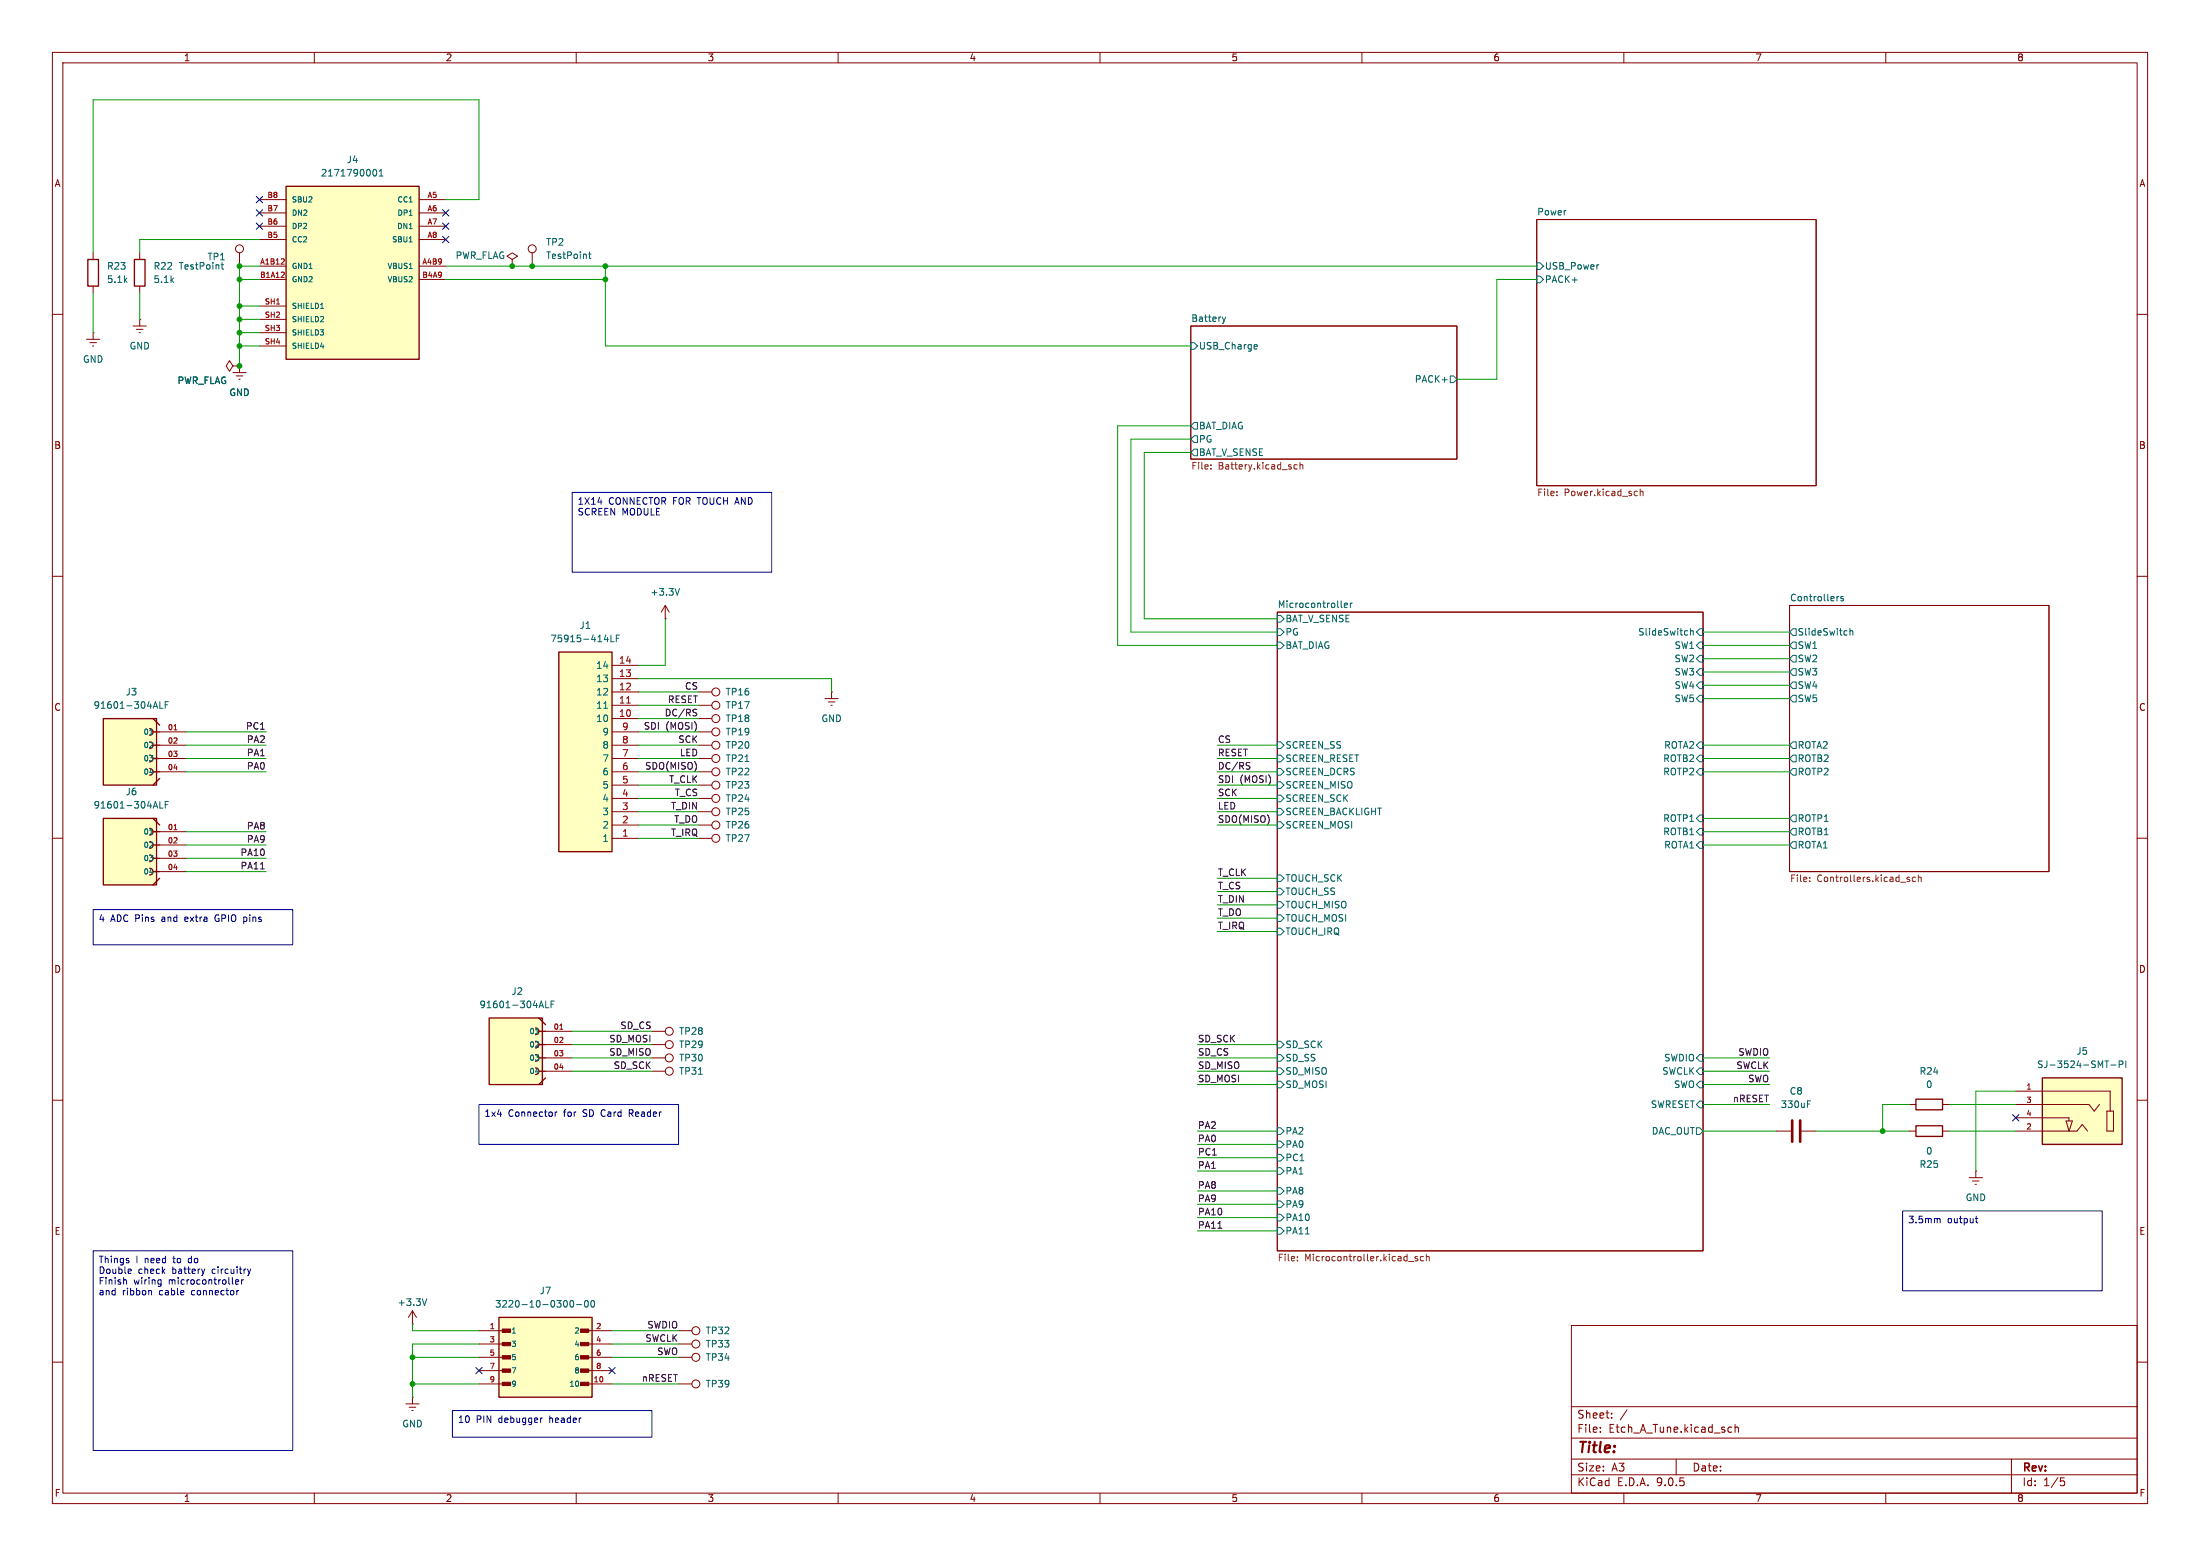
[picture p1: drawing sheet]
<svg xmlns="http://www.w3.org/2000/svg" width="420mm" height="297mm" viewBox="0 0 420 297" stroke-linecap="round" stroke-linejoin="round" font-family="sans-serif">
<g fill="none" stroke="#840000" stroke-width=".19">
<path d="M10 10h400v277h-400zM12 12h396v273h-396zM60 10v2M110 10v2M160 10v2M210 10v2M260 10v2M310 10v2M360 10v2M26.7 48.3v1.2M26.7 54.6v1.3M293.4 41.9h53.3v50.8h-53.3z"/>
<path d="M10 60h2M16.5 64.8h2.5M17.1 65.4h1.3M17.7 66h.2M17.8 63.5h.1M17.8 63.5v1.3M25.4 62.2h2.5M26 62.9h1.3M26.5 63.5h.3M26.7 61h.1M26.7 61v1.2M227.3 62.2h50.8v25.4h-50.8z"/>
<path d="M408 60h2M10 110h2M243.8 116.8h81.3v122h-81.3zM341.6 115.6h49.6v50.8h-49.6zM408 110h2M10 160h2M133.3 152.4h2.6M408 160h2M124.5 196.9h2.5M10 210h2M124.5 201.9h2.5M124.5 204.5h2.5"/>
<path d="M364.5 210.8h1.3M364.5 215.9h1.3M370.8 210.8h1.3M370.8 215.9h1.3M408 210h2M375.9 224.8h2.6M376.6 225.4h1.2M377.1 226.1h.2M377.2 223.5h.1M377.2 223.5v1.3M78.7 252.7h.1M78.7 250.2v2.5"/>
<path d="M78.7 250.2l.8 1.3M78.7 250.2l-.7 1.3M300 253h108v32h-108zM10 260h2M77.5 268h2.5M78.1 268.6h1.3M78.6 269.2h.3M78.7 266.7h.1M78.7 266.7v1.3M300 278.5h108M300 274.5h108M300 268.5h108"/>
<path d="M305.5 273.2v.2M305.5 272.5v.1M307.7 270.5v.2M307.7 269.8v.1M310.6 269.1l-1.3 1.9M320 278.5v3M330.2 272.4l.4 .1M330.6 273.3l-.4 .1M331.2 272.5l.2-.1 .4 .1 .1 .9M331.2 271.9v1.5M384 278.5v6.5M408 260h2"/>
<path d="M60 285v2M110 285v2M160 285v2M210 285v2M260 285v2M300 281.5h108M310 285v2M360 285v2M393.4 282.1h.7M393.5 282.7h.4l.3 .2-.2 .6-.5 .1"/>
<circle cx="136.7" cy="152.4" r=".76"/>
<circle cx="127.8" cy="196.8" r=".76"/>
<circle cx="127.8" cy="204.5" r=".76"/>
<circle cx="127.8" cy="201.9" r=".76"/>
</g>
<g fill="none" stroke="#006464" stroke-width=".19">
<path d="M293.4 52.7h.6l.6 .6-.6 .7h-.6zM293.4 50.2h.6l.6 .6-.6 .6h-.6zM305.2 50.5l-.2 .1M227.3 65.4h.7l.6 .6-.6 .7h-.7zM233.4 60.5l.3 .9M233.7 61.4l-.2 .3M234 60.5l-.3 .9M239.6 65.8h.4v.3l-.6 .1M240 66.6h-.4M276.9 71.8h.6l.6 .6-.6 .6h-.6zM227.3 86.4l.7-.7h.6v1.3h-.6zM228 80.6h.6v1.3h-.6l-.7-.6z"/>
<path d="M228 83.2h.6v1.3h-.6l-.7-.7zM243.8 117.5h.7l.6 .6-.6 .6h-.7zM256 115.8l.2 .2M256.6 115.5l.6-.1v-.2l-.4-.1-.2 .2 .1 .6h.5M257.8 115.1v.9M258.2 115.1l-.4 .3M322.7 120v1.2M351 113.8l-.3 .3M351.9 113.9l-.3-.1-.2 .2 .1 .2 .4 .1v.3h-.5M353.2 120v1.2M243.8 122.6h.7l.6 .6-.6 .6h-.7zM243.8 120h.7l.6 .7-.6 .6h-.7z"/>
<path d="M322.7 120.5l.2-.1h.3l.1 .8M324.5 120h.6v1.3h-.6l-.7-.6zM324.5 132.7h.6v1.3h-.6l-.7-.6zM324.5 125.1h.6v1.3h-.6l-.7-.7zM324.5 127.6h.6v1.3h-.6l-.7-.6zM324.5 130.2h.6v1.2h-.6l-.7-.6zM324.5 122.6h.6v1.2h-.6l-.7-.6zM342.3 120h.6v1.3h-.6l-.7-.6zM342.3 132.7h.6v1.3h-.6l-.7-.6zM342.3 127.6h.6v1.3h-.6l-.7-.6zM342.3 130.2h.6v1.2h-.6l-.7-.6zM342.3 125.1h.6v1.3h-.6l-.7-.7z"/>
<path d="M342.3 122.6h.6v1.2h-.6l-.7-.6zM353.2 120.5l.2-.1h.3v.8M243.8 144.1h.7l.6 .7-.6 .6h-.7zM243.8 154.3h.7l.6 .6-.6 .7h-.7zM243.8 141.6h.7l.6 .6-.6 .7h-.7zM243.8 151.8h.7l.6 .6-.6 .6h-.7zM243.8 156.8h.7l.6 .7-.6 .6h-.7zM243.8 149.2h.7l.6 .7-.6 .6h-.7zM243.8 146.7h.7l.6 .6-.6 .7h-.7zM324.5 158.1h.6v1.3h-.6l-.7-.6zM324.5 155.6h.6v1.2h-.6l-.7-.6zM324.5 146.7h.6v1.3h-.6l-.7-.7z"/>
<path d="M324.5 141.6h.6v1.3h-.6l-.7-.7zM324.5 144.1h.6v1.3h-.6l-.7-.6zM342.3 144.1h.6v1.3h-.6l-.7-.6zM342.3 155.6h.6v1.2h-.6l-.7-.6zM342.3 141.6h.6v1.3h-.6l-.7-.7zM342.3 146.7h.6v1.3h-.6l-.7-.7zM342.3 158.1h.6v1.3h-.6l-.7-.6zM243.8 177.2h.7l.6 .6-.6 .6h-.7zM243.8 172.1h.7l.6 .6-.6 .7h-.7zM243.8 174.6h.7l.6 .7-.6 .6h-.7zM243.8 169.5h.7l.6 .7-.6 .6h-.7zM243.8 167h.7l.6 .6-.6 .7h-.7z"/>
<path d="M324.5 160.7h.6v1.2h-.6l-.7-.6zM342.3 160.7h.6v1.2h-.6l-.7-.6zM243.8 198.8h.7l.6 .6-.6 .6h-.7zM133.3 205h.8M243.8 203.8h.7l.6 .7-.6 .6h-.7zM243.8 206.4h.7l.6 .6-.6 .6h-.7zM243.8 201.3h.7l.6 .6-.6 .7h-.7zM243.8 217.8h.7l.6 .6-.6 .7h-.7zM243.8 215.3h.7l.6 .6-.6 .6h-.7zM323.8 215.3h.7l.6 .6-.6 .6h-.7zM324.5 210.2h.6v1.3h-.6l-.7-.7zM324.5 203.8h.6v1.3h-.6l-.7-.6z"/>
<path d="M324.5 206.4h.6v1.2h-.6l-.7-.6zM324.5 201.3h.6v1.3h-.6l-.7-.7zM243.8 220.3h.7l.6 .7-.6 .6h-.7zM243.8 222.9h.7l.6 .6-.6 .7h-.7zM243.8 226.7h.7l.6 .6-.6 .7h-.7zM243.8 234.3h.7l.6 .6-.6 .7h-.7zM243.8 231.8h.7l.6 .6-.6 .6h-.7zM243.8 229.2h.7l.6 .7-.6 .6h-.7zM249.2 235.5h.7M81.5 247.9l-.5 1.3"/>
</g>
<g fill="none" stroke="#725600" stroke-width=".19">
<path d="M231.2 89.4v.1M231.2 88.8v.1M247.6 88.8l-.3-.1-.3 .2 .1 .6h.5M248.2 88.8l.2-.1 .3 .1v.7M248.2 88.3v1.2M297.2 94.5v.1M297.2 93.8v.2M312.5 93.8h.1M312.6 94.6h-.1M313.1 93.3v1.3M313.1 93.9l.2-.1h.3l.1 .8M345.5 168.2v.1"/>
<path d="M345.5 167.5v.1M364.2 167.9h.3l.1 .2-.4 .2M364.2 167.4l.3 .1M365.7 167.5l-.4-.1-.2 .3 .1 .5h.5M366.2 167.6l.2-.2 .3 .1 .1 .8M366.2 167v1.3M247.7 239.9v.1M270.6 239.9l-.3-.1-.2 .2 .1 .2 .4 .1v.3h-.5M271.8 239.9l-.4-.1-.2 .3 .1 .5h.5M272.3 239.9l.2-.1 .3 .1v.8M272.3 239.4v1.3M247.7 240.5v.2"/>
<path d="M268.9 240.8h1"/>
</g>
<path d="M25.7 49.5h2v5.1h-2zM365.8 209.8h5v2h-5zM365.8 214.9h5v2h-5z" fill="none" stroke="#840000" stroke-width=".25"/>
<path d="M389.9 205.7h15.2v12.7h-15.2z" fill="#ffffc2"/>
<path d="M389.9 205.7h15.2v12.7h-15.2z" fill="none" stroke="#840000" stroke-width=".25"/>
<path d="M384.8 215.9h11.7l1-1.3 1 1.3M384.8 208.3h18v3.8M384.8 210.8h14l1 1.3 1-1.3M384.8 213.4h10.2v.6M395 215.9l-.6-1.9h1.2l-.6 1.9M402.2 212.1h1.3v3.8h-1.3z" fill="none" stroke="#840000" stroke-width=".19"/>
<path d="M401.8 202.5h.8M403 203.3h1M404.6 203.2l.6-.1 .1-.2-.1-.3-.6-.1v1.3M405.8 202.5v1.3" fill="none" stroke="#006464" stroke-width=".19"/>
<path d="M93.4 194.3h10.1v12.7h-10.1z" fill="#ffffc2"/>
<path d="M93.4 194.3h10.1v12.7h-10.1zM102.2 196.2a.64 .64 0 0 1 .7 .7 .64 .64 0 0 1-.7 .6M102.9 194.3l1.2 1.3M102.9 196.9h1.2M102.9 199.4h1.2M102.9 201.9h1.2M102.9 204.5h1.2M104.1 205.7l-1.2 1.3" fill="none" stroke="#840000" stroke-width=".25"/>
<g fill="none" stroke="#840000" stroke-width=".19">
<path d="M44.4 69.9l-.6 1-.6-1 .6-1.1 .6 1.1h1.3M44.4 71.1h2.6M45.1 71.8h1.3M45.6 72.4h.2M45.7 69.9h.1M45.7 69.9v1.2M133.3 134.6h2.6M133.3 160h2.6M104.1 196.9h5.1M104.1 199.4h5.1M104.1 201.9h5.1M104.1 204.5h5.1"/>
<circle cx="136.7" cy="134.6" r=".76"/>
<circle cx="136.7" cy="160" r=".76"/>
</g>
<path d="M102.2 197.3h.6M103.3 191.1l.5 1.2M104.2 191.1v1.2h.6M105.2 191.7h.4M105.8 191.1h-.6v1.2" fill="none" stroke="#006464" stroke-width=".19"/>
<path d="M106.9 196.5h.6" fill="none" stroke="#a90000" stroke-width=".19"/>
<path d="M54.6 35.6h25.4v33h-25.4z" fill="#ffffc2"/>
<path d="M54.6 35.6h25.4v33h-25.4z" fill="none" stroke="#840000" stroke-width=".25"/>
<g fill="none" stroke="#840000" stroke-width=".19">
<path d="M49.5 38.1h5.1M80 38.1h5.1M45.7 48.3v2.5M49.5 40.6h5.1M49.5 43.2h5.1M49.5 45.7h5.1M49.5 50.8h5.1M49.5 53.3h5.1M49.5 58.4h5.1M80 40.6h5.1M80 43.2h5.1M80 45.7h5.1"/>
<path d="M80 50.8h5.1M80 53.3h5.1M49.5 61h5.1M49.5 63.5h5.1M49.5 66h5.1M133.3 149.9h2.6M133.3 157.5h2.6M124.5 199.4h2.5M129.5 259.1h2.6M129.5 254h2.6M129.5 264.2h2.6"/>
<circle cx="45.7" cy="47.5" r=".76"/>
<circle cx="136.7" cy="149.9" r=".76"/>
<circle cx="136.7" cy="157.5" r=".76"/>
<circle cx="127.8" cy="199.4" r=".76"/>
<circle cx="132.8" cy="254" r=".76"/>
<circle cx="132.8" cy="259.1" r=".76"/>
<circle cx="132.8" cy="264.2" r=".76"/>
</g>
<path d="M71.2 32.6l.3-.3a.68 .68 0 0 1 .4 .7 .68 .68 0 0 1-.4 .6l-.3-.2M72.4 33.6h.7M72.4 32.7l.4-.4v1.3M42.2 50.5h.5M42.4 50.1v1.1l.3 .2M61.2 58.9h.6M78.1 46.2h.6" fill="none" stroke="#006464" stroke-width=".19"/>
<path d="M54.2 49.4v.4l-.6 .6h.7M54.2 52v.4l-.6 .6h.7" fill="none" stroke="#a90000" stroke-width=".19"/>
<path d="M95.2 251.5h17.8v15.2h-17.8z" fill="#ffffc2"/>
<path d="M16.8 49.5h2v5.1h-2zM95.2 251.5h17.8v15.2h-17.8z" fill="none" stroke="#840000" stroke-width=".25"/>
<g fill="#840000" stroke="#840000" stroke-width=".19">
<path d="M95.9 253.7h1.6v.6h-1.6z"/>
<path d="M95.9 256.2h1.6v.7h-1.6z"/>
<path d="M95.9 258.8h1.6v.6h-1.6z"/>
<path d="M95.9 261.3h1.6v.6h-1.6z"/>
<path d="M95.9 263.8h1.6v.7h-1.6z"/>
<path d="M110.8 253.7h1.6v.6h-1.6z"/>
<path d="M110.8 256.2h1.6v.7h-1.6z"/>
<path d="M110.8 258.8h1.6v.6h-1.6z"/>
<path d="M110.8 261.3h1.6v.6h-1.6z"/>
<path d="M110.8 263.8h1.6v.7h-1.6z"/>
</g>
<g fill="none" stroke="#840000" stroke-width=".19">
<path d="M17.8 48.3v1.2M17.8 54.6v1.3M97.8 49.5l1-.6-1-.6-1 .6 1 .6v1.3M97.8 50.8h.1M101.6 48.3v2.5M133.3 139.7h2.6M157.5 133.4h2.5M158.1 134h1.3M158.6 134.6h.3M158.7 132.1h.1M158.7 132.1v1.3M133.3 154.9h2.6"/>
<path d="M133.3 147.3h2.6M133.3 142.2h2.6M91.4 254h5.1M91.4 256.5h5.1M91.4 259.1h5.1M111.8 254h5M111.8 256.5h5M111.8 259.1h5M91.4 261.6h5.1M91.4 264.2h5.1M111.8 261.6h5M111.8 264.2h5"/>
<circle cx="101.6" cy="47.5" r=".76"/>
<circle cx="136.7" cy="139.7" r=".76"/>
<circle cx="136.7" cy="142.2" r=".76"/>
<circle cx="136.7" cy="154.9" r=".76"/>
<circle cx="136.7" cy="147.3" r=".76"/>
</g>
<path d="M112.4 48.5h.4M112.5 48.1v1.1l.3 .1M109 248.3l.1-.1a.68 .68 0 0 1 .4 .7 .68 .68 0 0 1-.4 .6 .84 .84 0 0 1-.1-1.2zM110.1 249h.9M111.7 248.4l.2-.2a.68 .68 0 0 1 .4 .7 .68 .68 0 0 1-.4 .6l-.3-.5zM113 248.3l.1-.1a.68 .68 0 0 1 .4 .7 .68 .68 0 0 1-.4 .6 .84 .84 0 0 1-.1-1.2z" fill="none" stroke="#006464" stroke-width=".19"/>
<path d="M106.7 124.5h10.1v38.1h-10.1z" fill="#ffffc2"/>
<path d="M106.7 124.5h10.1v38.1h-10.1z" fill="none" stroke="#840000" stroke-width=".25"/>
<g fill="none" stroke="#840000" stroke-width=".19">
<path d="M116.8 127h5.1M116.8 129.5h5.1M116.8 132.1h5.1M116.8 134.6h5.1M116.8 137.2h5.1M116.8 139.7h5.1M116.8 142.2h5.1M116.8 144.8h5.1M116.8 147.3h5.1M116.8 149.9h5.1M116.8 152.4h5.1M116.8 154.9h5.1"/>
<path d="M116.8 157.5h5.1M116.8 160h5.1"/>
</g>
<path d="M115.3 135.2h.7M115.4 122.1h.7M116.6 121.2v1.3h.6M117.7 121.8h.4M118.3 121.2h-.6v1.3" fill="none" stroke="#006464" stroke-width=".19"/>
<path d="M119.6 134.2h.7" fill="none" stroke="#a90000" stroke-width=".19"/>
<path d="M19.7 156.2h10.2v12.7h-10.2z" fill="#ffffc2"/>
<path d="M19.7 156.2h10.2v12.7h-10.2zM28.6 158.1a.64 .64 0 0 1 .6 .7 .64 .64 0 0 1-.6 .6M29.2 156.2l1.3 1.3M29.2 158.8h1.3M29.2 161.3h1.3M29.2 163.8h1.3M29.2 166.4h1.3M30.5 167.6l-1.3 1.3" fill="none" stroke="#840000" stroke-width=".25"/>
<path d="M30.5 158.8h5.1M30.5 161.3h5.1M30.5 163.8h5.1M30.5 166.4h5.1" fill="none" stroke="#840000" stroke-width=".19"/>
<path d="M28.6 159.2h.6M29.7 153l.4 1.2M30.5 153v1.2h.6M31.5 153.6h.5M32.1 153h-.6v1.2" fill="none" stroke="#006464" stroke-width=".19"/>
<path d="M33.2 158.4h.6" fill="none" stroke="#a90000" stroke-width=".19"/>
<path d="M19.7 137.2h10.2v12.7h-10.2z" fill="#ffffc2"/>
<path d="M19.7 137.2h10.2v12.7h-10.2zM28.6 139.1a.64 .64 0 0 1 .6 .6 .64 .64 0 0 1-.6 .6M29.2 137.2l1.3 1.2M29.2 139.7h1.3M29.2 142.2h1.3M29.2 144.8h1.3M29.2 147.3h1.3M30.5 148.6l-1.3 1.3" fill="none" stroke="#840000" stroke-width=".25"/>
<g fill="none" stroke="#840000" stroke-width=".19">
<path d="M45.7 69.9h.1M127 118.1h.1M127 115.6l-.8 1.2M127 115.6l.8 1.2M127 115.6v2.5M30.5 139.7h5.1M133.3 137.2h2.6M133.3 132.1h2.6M30.5 142.2h5.1M30.5 144.8h5.1M30.5 147.3h5.1M133.3 144.8h2.6"/>
<path d="M339.1 215.9h2.8M343.9 215.9h2.8M129.5 256.5h2.6"/>
<circle cx="136.7" cy="137.2" r=".76"/>
<circle cx="136.7" cy="132.1" r=".76"/>
<circle cx="136.7" cy="144.8" r=".76"/>
<circle cx="132.8" cy="256.5" r=".76"/>
</g>
<path d="M129.7 112.3l-.4 1.3M29.7 133.9l.4 1.3M30.5 133.9v1.3h.6M31.5 134.5h.5M32.1 133.9h-.6v1.3M28.6 140.2h.6M142.2 145.4h.8M345 210.7h.5M345 210.1h.7" fill="none" stroke="#006464" stroke-width=".19"/>
<path d="M33.2 139.3h.6" fill="none" stroke="#a90000" stroke-width=".19"/>
<path d="M342.1 213.9v4M343.7 213.9v4" fill="none" stroke="#840000" stroke-width=".51"/>
<path d="M132.8 136l.2 .3-.2 .3M132.8 135.4h.2M238.4 146.2l.2 .2-.2 .4M238.4 145.5l.2 .1M49.7 165.9h.8M232.5 234.4h.7" fill="none" stroke="#0f0f0f" stroke-width=".19"/>
<g fill="none" stroke="#009600" stroke-width=".19">
<path d="M85.1 38.1h6.3v-19h-73.6v29.2M17.8 55.9v7.6M26.7 55.9v5.1M45.7 53.3h3.8M45.7 58.4h3.8M49.5 50.8h-3.8v19.1M49.5 45.7h-22.8v2.6M85.1 50.8h208.3M85.1 53.3h30.5M115.6 50.8v15.2h111.7M293.4 53.3h-7.7v19.1h-7.6M45.7 61h3.8"/>
<path d="M45.7 63.5h3.8M45.7 66h3.8M227.3 81.3h-13.9v41.9h30.4M227.3 83.8h-11.4v36.9h27.9M227.3 86.4h-8.9v31.7h25.4M127 118.1v8.9h-5.1M35.6 139.7h15.2M121.9 139.7h11.4M121.9 137.2h11.4M121.9 134.6h11.4M121.9 132.1h11.4M121.9 129.5h36.8v2.6"/>
<path d="M325.1 123.2h16.5M325.1 133.4h16.5M325.1 125.7h16.5M325.1 130.8h16.5M325.1 128.3h16.5M325.1 120.7h16.5M35.6 142.2h15.2M35.6 144.8h15.2M35.6 147.3h15.2M35.6 158.8h15.2M121.9 142.2h11.4M121.9 144.8h11.4"/>
<path d="M121.9 147.3h11.4M121.9 157.5h11.4M121.9 149.9h11.4M121.9 154.9h11.4M121.9 152.4h11.4M232.4 142.2h11.4M232.4 144.8h11.4M232.4 147.3h11.4M232.4 157.5h11.4M232.4 149.9h11.4M232.4 154.9h11.4M232.4 152.4h11.4"/>
<path d="M325.1 142.2h16.5M325.1 144.8h16.5M325.1 147.3h16.5M325.1 158.8h16.5M325.1 156.2h16.5M35.6 166.4h15.2M35.6 163.8h15.2M35.6 161.3h15.2M121.9 160h11.4M232.4 172.7h11.4M232.4 177.8h11.4M232.4 167.6h11.4"/>
<path d="M232.4 170.2h11.4M232.4 175.3h11.4M325.1 161.3h16.5M109.2 199.4h15.3M109.2 196.9h15.3M228.6 199.4h15.2M109.2 201.9h15.3M109.2 204.5h15.3M228.6 201.9h15.2M228.6 204.5h15.2M228.6 215.9h15.2M228.6 218.4h15.2"/>
<path d="M228.6 207h15.2M325.1 201.9h12.7M325.1 210.8h12.7M325.1 204.5h12.7M325.1 215.9h14M325.1 207h12.7M346.7 215.9h17.8M364.5 210.8h-5.1v5.1M372.1 210.8h12.7M372.1 215.9h12.7M384.8 208.3h-7.6v15.2M228.6 227.3h15.2"/>
<path d="M228.6 232.4h15.2M228.6 229.9h15.2M228.6 234.9h15.2M228.6 223.5h15.2M228.6 221h15.2M78.7 252.7v1.3h12.7M78.7 259.1h12.7M91.4 256.5h-12.7v10.2M116.8 256.5h12.7M116.8 259.1h12.7M116.8 254h12.7M78.7 264.2h12.7"/>
<path d="M116.8 264.2h12.7"/>
</g>
<g fill="none" stroke="#000084" stroke-width=".19">
<path d="M48.9 37.5l1.2 1.2M50.1 37.5l-1.2 1.2M48.9 42.6l1.2 1.2M48.9 40l1.2 1.2M50.1 42.6l-1.2 1.2M50.1 40l-1.2 1.2M84.5 40l1.2 1.2M84.5 42.6l1.2 1.2M84.5 45.1l1.2 1.2M85.7 40l-1.2 1.2M85.7 42.6l-1.2 1.2M85.7 45.1l-1.2 1.2"/>
<path d="M384.2 212.8l1.2 1.2M385.4 212.8l-1.2 1.2M90.8 261l1.2 1.2M92 261l-1.2 1.2M116.2 261l1.2 1.2M117.4 261l-1.2 1.2"/>
</g>
<g fill="none" stroke="#0000c2" stroke-width=".19">
<path d="M109.2 94h38.1v15.2h-38.1zM114.1 95.8h.8M17.8 173.6h38.1v6.7h-38.1zM41.3 174.7l-.3 .5 .3 .6M91.4 210.8h38.1v7.6h-38.1zM106 212.2v.9M106.3 212.2l-.3 .3M120.1 212.5h.5M120.6 211.8h-.5v1.3M17.8 238.8h38.1v38.1h-38.1zM363.2 231.1h38.1v15.3h-38.1zM370 232.6l.4 .1v.7"/>
<path d="M377.1 232.6h.5M377.3 232.1v1.1l.3 .2M23.8 244.3l.4 .2v.6M24.6 240.7v.3M24.9 242.2l.2 .3-.6 .2M25 243l-.1 .1M28.9 246.5v.7M30.6 244.3h.1M30.7 244.3v1l-.1 .2M30.7 245.1h-.1M39.1 242.2l-.3 .9M45 244.5v.6h.5"/>
<path d="M45.6 246.3l-.4 .3M45.6 244.5v.1l-.6 .1M46.1 244.3v.8M46.2 244.4l-.1 .1M47.3 242.2l.3 .9M47.6 243.1l-.2 .3M47.9 242.2l-.3 .9M86.4 269.2h38.1v5.1h-38.1zM103.6 270.7h-.3"/>
</g>
<g fill="#009600" stroke="#009600" stroke-width=".19">
<circle cx="78.7" cy="264.2" r=".46"/>
<circle cx="78.7" cy="259.1" r=".46"/>
<circle cx="359.4" cy="215.9" r=".46"/>
<circle cx="101.6" cy="50.8" r=".46"/>
<circle cx="115.6" cy="50.8" r=".46"/>
<circle cx="45.7" cy="69.9" r=".46"/>
<circle cx="45.7" cy="66" r=".46"/>
<circle cx="97.8" cy="50.8" r=".46"/>
<circle cx="45.7" cy="63.5" r=".46"/>
<circle cx="45.7" cy="50.8" r=".46"/>
<circle cx="45.7" cy="58.4" r=".46"/>
<circle cx="45.7" cy="61" r=".46"/>
<circle cx="45.7" cy="53.3" r=".46"/>
<circle cx="115.6" cy="53.3" r=".46"/>
</g>
<text font-size="2.8" fill="#840000" x="301" y="277.9">Title:</text>
<g font-size="2.1" fill="#840000">
<text x="301" y="273.7">File:</text>
<text x="301" y="271">Sheet:</text>
<text x="307.1" y="273.7">Etch_A_Tune.kicad_sch</text>
<text x="301" y="281.1">Size:</text>
<text x="307.6" y="281.1">A3</text>
<text x="323" y="281.1">Date:</text>
<text x="386" y="281.3">Rev:</text>
<text x="301" y="283.9">KiCad</text>
<text x="308.7" y="283.9">E.D.A.</text>
<text x="316.3" y="283.9">9.0.5</text>
<text x="386" y="283.9">Id:</text>
<text x="390.1" y="283.9">1/5</text>
</g>
<g font-size="1.8" fill="#840000">
<text x="35" y="11.9">1</text>
<text x="85" y="11.9">2</text>
<text x="135" y="11.9">3</text>
<text x="185" y="11.9">4</text>
<text x="235" y="11.9">5</text>
<text x="285" y="11.9">6</text>
<text x="335" y="11.9">7</text>
<text x="385" y="11.9">8</text>
<text x="10.3" y="35.9">A</text>
<text x="408.3" y="35.9">A</text>
<text x="10.3" y="85.9">B</text>
<text x="408.2" y="85.9">B</text>
<text x="10.3" y="135.9">C</text>
<text x="408.2" y="135.9">C</text>
<text x="10.3" y="185.9">D</text>
<text x="408.2" y="185.9">D</text>
<text x="10.3" y="235.9">E</text>
<text x="408.3" y="235.9">E</text>
<text x="10.3" y="285.9">F</text>
<text x="35" y="286.9">1</text>
<text x="85" y="286.9">2</text>
<text x="135" y="286.9">3</text>
<text x="185" y="286.9">4</text>
<text x="235" y="286.9">5</text>
<text x="285" y="286.9">6</text>
<text x="335" y="286.9">7</text>
<text x="385" y="286.9">8</text>
<text x="408.3" y="285.9">F</text>
</g>
<g font-size="1.8" fill="#006464">
<text x="61.2" y="33.9">2171790001</text>
<text x="66.1" y="31.3">J4</text>
<text x="293.4" y="41.2">Power</text>
<text x="104.1" y="47.1">TP2</text>
<text x="20.3" y="51.7">R23</text>
<text x="29.2" y="51.7">R22</text>
<text x="34" y="51.7">TestPoint</text>
<text x="39.5" y="49.9">TP1</text>
<text x="86.9" y="49.6">PWR_FLAG</text>
<text x="104.1" y="49.6">TestPoint</text>
<text x="294.8" y="51.7">USB_Power</text>
<text x="20.3" y="54.2">5.1k</text>
<text x="29.2" y="54.2">5.1k</text>
<text x="294.8" y="54.2">PACK+</text>
<text x="227.3" y="61.5">Battery</text>
<text x="15.7" y="69.4">GND</text>
<text x="24.6" y="66.9">GND</text>
<text x="228.8" y="66.9">USB_Charge</text>
<text x="33.8" y="73.5">PWR_FLAG</text>
<text x="43.7" y="75.8">GND</text>
<text x="270" y="73.3">PACK+</text>
<text x="228.8" y="82.1">BAT_DIAG</text>
<text x="228.8" y="84.7">PG</text>
<text x="228.8" y="87.2">BAT_V_SENSE</text>
<text x="124.1" y="113.9">+3.3V</text>
<text x="243.8" y="116.1">Microcontroller</text>
<text x="245.3" y="119">BAT_V_SENSE</text>
<text x="341.6" y="114.9">Controllers</text>
<text x="105" y="122.8">75915-414LF</text>
<text x="110.6" y="120.2">J1</text>
<text x="245.3" y="124.1">BAT_DIAG</text>
<text x="245.3" y="121.5">PG</text>
<text x="312.6" y="121.5">SlideSwitch</text>
<text x="319.6" y="124.1">SW1</text>
<text x="343.1" y="121.5">SlideSwitch</text>
<text x="343.1" y="124.1">SW1</text>
<text x="113.7" y="127.9">14</text>
<text x="113.7" y="130.4">13</text>
<text x="319.6" y="126.6">SW2</text>
<text x="319.6" y="129.1">SW3</text>
<text x="319.6" y="131.7">SW4</text>
<text x="343.1" y="129.1">SW3</text>
<text x="343.1" y="131.7">SW4</text>
<text x="343.1" y="126.6">SW2</text>
<text x="17.8" y="135.5">91601-304ALF</text>
<text x="23.9" y="132.9">J3</text>
<text x="113.7" y="132.9">12</text>
<text x="113.7" y="135.5">11</text>
<text x="138.4" y="135.5">TP17</text>
<text x="138.4" y="132.9">TP16</text>
<text x="319.6" y="134.2">SW5</text>
<text x="343.1" y="134.2">SW5</text>
<text x="113.7" y="138">10</text>
<text x="114.9" y="140.6">9</text>
<text x="114.9" y="143.1">8</text>
<text x="138.4" y="140.6">TP19</text>
<text x="138.4" y="143.1">TP20</text>
<text x="138.4" y="138">TP18</text>
<text x="156.7" y="138">GND</text>
<text x="245.3" y="143.1">SCREEN_SS</text>
<text x="317.6" y="143.1">ROTA2</text>
<text x="343.1" y="143.1">ROTA2</text>
<text x="114.9" y="145.6">7</text>
<text x="114.9" y="148.2">6</text>
<text x="138.4" y="148.2">TP22</text>
<text x="138.4" y="145.6">TP21</text>
<text x="245.3" y="145.6">SCREEN_RESET</text>
<text x="245.3" y="148.2">SCREEN_DCRS</text>
<text x="317.4" y="148.2">ROTP2</text>
<text x="317.4" y="145.6">ROTB2</text>
<text x="343.1" y="145.6">ROTB2</text>
<text x="343.1" y="148.2">ROTP2</text>
<text x="17.8" y="154.5">91601-304ALF</text>
<text x="23.9" y="152">J6</text>
<text x="114.9" y="150.7">5</text>
<text x="114.9" y="153.3">4</text>
<text x="114.9" y="155.8">3</text>
<text x="138.4" y="153.3">TP24</text>
<text x="138.4" y="150.7">TP23</text>
<text x="138.4" y="155.8">TP25</text>
<text x="245.3" y="155.8">SCREEN_BACKLIGHT</text>
<text x="245.3" y="153.3">SCREEN_SCK</text>
<text x="245.3" y="150.7">SCREEN_MISO</text>
<text x="114.9" y="158.3">2</text>
<text x="114.9" y="160.9">1</text>
<text x="138.4" y="160.9">TP27</text>
<text x="138.4" y="158.3">TP26</text>
<text x="245.3" y="158.3">SCREEN_MOSI</text>
<text x="317.4" y="159.6">ROTB1</text>
<text x="317.4" y="157.1">ROTP1</text>
<text x="343.1" y="157.1">ROTP1</text>
<text x="343.1" y="159.6">ROTB1</text>
<text x="317.6" y="162.2">ROTA1</text>
<text x="343.1" y="162.2">ROTA1</text>
<text x="245.3" y="173.6">TOUCH_MISO</text>
<text x="245.3" y="171">TOUCH_SS</text>
<text x="245.3" y="168.5">TOUCH_SCK</text>
<text x="245.3" y="178.7">TOUCH_IRQ</text>
<text x="245.3" y="176.1">TOUCH_MOSI</text>
<text x="97.6" y="190.1">J2</text>
<text x="91.4" y="192.6">91601-304ALF</text>
<text x="129.5" y="197.7">TP28</text>
<text x="129.5" y="202.8">TP30</text>
<text x="129.5" y="200.3">TP29</text>
<text x="245.3" y="202.8">SD_SS</text>
<text x="245.3" y="200.3">SD_SCK</text>
<text x="317.6" y="202.8">SWDIO</text>
<text x="396.3" y="201.5">J5</text>
<text x="129.5" y="205.3">TP31</text>
<text x="245.3" y="205.3">SD_MISO</text>
<text x="245.3" y="207.9">SD_MOSI</text>
<text x="317.2" y="205.3">SWCLK</text>
<text x="319.5" y="207.9">SWO</text>
<text x="341.6" y="209.1">C8</text>
<text x="366.4" y="205.3">R24</text>
<text x="367.6" y="207.9">0</text>
<text x="388.8" y="204.1">SJ-3524-SMT-PI</text>
<text x="315.1" y="211.7">SWRESET</text>
<text x="339.9" y="211.7">330uF</text>
<text x="245.3" y="219.3">PA0</text>
<text x="245.3" y="221.8">PC1</text>
<text x="245.3" y="216.8">PA2</text>
<text x="315.2" y="216.8">DAC_OUT</text>
<text x="367.6" y="220.6">0</text>
<text x="245.3" y="224.4">PA1</text>
<text x="366.4" y="223.1">R25</text>
<text x="245.3" y="228.2">PA8</text>
<text x="245.3" y="233.3">PA10</text>
<text x="245.3" y="230.7">PA9</text>
<text x="375.2" y="229.5">GND</text>
<text x="245.3" y="235.8">PA11</text>
<text x="75.8" y="249.5">+3.3V</text>
<text x="94.4" y="249.8">3220-10-0300-00</text>
<text x="102.9" y="247.2">J7</text>
<text x="134.6" y="254.9">TP32</text>
<text x="134.6" y="257.4">TP33</text>
<text x="134.6" y="259.9">TP34</text>
<text x="134.6" y="265">TP39</text>
<text x="76.7" y="272.6">GND</text>
</g>
<g font-size="1.8" fill="#725600">
<text x="227.3" y="89.9">File:</text>
<text x="232.6" y="89.9">Battery.kicad_sch</text>
<text x="293.4" y="95">File:</text>
<text x="298.6" y="95">Power.kicad_sch</text>
<text x="341.6" y="168.7">File:</text>
<text x="346.9" y="168.7">Controllers.kicad_sch</text>
<text x="243.8" y="241.1">File:</text>
<text x="249.1" y="241.1">Microcontroller.kicad_sch</text>
</g>
<g font-size="1.8" fill="#0000c2">
<text x="110.2" y="96.7">1X14</text>
<text x="110.2" y="98.7">SCREEN MODULE</text>
<text x="116.2" y="96.7">CONNECTOR FOR TOUCH AND</text>
<text x="18.7" y="176.3">4</text>
<text x="21.1" y="176.3">ADC Pins</text>
<text x="31.1" y="176.3">and</text>
<text x="35.8" y="176.3">extra</text>
<text x="41.7" y="176.3">GPIO pins</text>
<text x="92.4" y="213.5">1x4</text>
<text x="97" y="213.5">Connector</text>
<text x="107.7" y="213.5">for</text>
<text x="111.6" y="213.5">SD Card</text>
<text x="120.7" y="213.5">Reader</text>
<text x="364.2" y="233.8">3.5mm</text>
<text x="371.8" y="233.8">output</text>
<text x="18.7" y="241.4">Things</text>
<text x="18.7" y="243.5">Double</text>
<text x="18.7" y="245.5">Finish</text>
<text x="25.5" y="245.5">wiring</text>
<text x="26" y="241.4">I</text>
<text x="26.4" y="243.5">check</text>
<text x="27.7" y="241.4">need</text>
<text x="32.3" y="245.5">microcontroller</text>
<text x="33" y="243.5">battery</text>
<text x="33.4" y="241.4">to</text>
<text x="36.4" y="241.4">do</text>
<text x="40.8" y="243.5">circuitry</text>
<text x="18.7" y="247.6">and</text>
<text x="23.4" y="247.6">ribbon</text>
<text x="30.5" y="247.6">cable</text>
<text x="36.8" y="247.6">connector</text>
<text x="87.3" y="271.9">10</text>
<text x="90.9" y="271.9">PIN</text>
<text x="95.3" y="271.9">debugger</text>
<text x="105.2" y="271.9">header</text>
</g>
<g font-size="1.8" fill="#a90000">
<text x="118.1" y="126.7">14</text>
<text x="118.1" y="129.3">13</text>
<text x="118.1" y="131.8">12</text>
<text x="118.1" y="134.4">11</text>
<text x="118.1" y="136.9">10</text>
<text x="118.7" y="139.4">9</text>
<text x="118.7" y="142">8</text>
<text x="118.7" y="144.5">7</text>
<text x="118.7" y="147.1">6</text>
<text x="118.7" y="149.6">5</text>
<text x="118.7" y="152.1">4</text>
<text x="118.7" y="154.7">3</text>
<text x="118.7" y="157.2">2</text>
<text x="118.7" y="159.8">1</text>
</g>
<g font-size="1.8" fill="#0f0f0f">
<text x="130.7" y="131.7">CS</text>
<text x="126.8" y="136.8">DC/RS</text>
<text x="127.4" y="134.3">RESET</text>
<text x="46.8" y="139.4">PC1</text>
<text x="47" y="141.9">PA2</text>
<text x="122.8" y="139.4">SDI</text>
<text x="127.1" y="139.4">(MOSI)</text>
<text x="129.4" y="141.9">SCK</text>
<text x="232.4" y="141.9">CS</text>
<text x="47" y="144.4">PA1</text>
<text x="47" y="147">PA0</text>
<text x="123" y="147">SDO(MISO)</text>
<text x="127.6" y="149.5">T_CLK</text>
<text x="129.7" y="144.4">LED</text>
<text x="232.4" y="147">DC/RS</text>
<text x="232.4" y="144.4">RESET</text>
<text x="232.4" y="149.5">SDI</text>
<text x="236.7" y="149.5">(MOSI)</text>
<text x="128" y="154.6">T_DIN</text>
<text x="128.7" y="152.1">T_CS</text>
<text x="232.4" y="154.6">LED</text>
<text x="232.4" y="152.1">SCK</text>
<text x="47" y="160.9">PA9</text>
<text x="47" y="158.4">PA8</text>
<text x="128" y="159.7">T_IRQ</text>
<text x="128.6" y="157.1">T_DO</text>
<text x="232.4" y="157.1">SDO(MISO)</text>
<text x="45.8" y="163.5">PA10</text>
<text x="45.8" y="166">PA11</text>
<text x="232.4" y="167.3">T_CLK</text>
<text x="232.4" y="169.8">T_CS</text>
<text x="232.4" y="172.4">T_DIN</text>
<text x="232.4" y="177.5">T_IRQ</text>
<text x="232.4" y="174.9">T_DO</text>
<text x="118.3" y="196.5">SD_CS</text>
<text x="116.2" y="199">SD_MOSI</text>
<text x="116.2" y="201.6">SD_MISO</text>
<text x="228.6" y="201.6">SD_CS</text>
<text x="228.6" y="199">SD_SCK</text>
<text x="331.8" y="201.6">SWDIO</text>
<text x="117.1" y="204.1">SD_SCK</text>
<text x="228.6" y="204.1">SD_MISO</text>
<text x="228.6" y="206.7">SD_MOSI</text>
<text x="331.4" y="204.1">SWCLK</text>
<text x="333.6" y="206.7">SWO</text>
<text x="228.6" y="215.6">PA2</text>
<text x="330.7" y="210.5">nRESET</text>
<text x="228.6" y="220.6">PC1</text>
<text x="228.6" y="218.1">PA0</text>
<text x="228.6" y="227">PA8</text>
<text x="228.6" y="223.2">PA1</text>
<text x="228.6" y="232.1">PA10</text>
<text x="228.6" y="229.5">PA9</text>
<text x="228.6" y="234.6">PA11</text>
<text x="123.1" y="256.2">SWCLK</text>
<text x="123.5" y="253.7">SWDIO</text>
<text x="122.4" y="263.8">nRESET</text>
<text x="125.3" y="258.7">SWO</text>
</g>
<g font-size="1.4" fill="#a90000">
<text x="51" y="37.8">B8</text>
<text x="51" y="40.4">B7</text>
<text x="81.5" y="37.8">A5</text>
<text x="81.5" y="40.4">A6</text>
<text x="51" y="42.9">B6</text>
<text x="51" y="45.5">B5</text>
<text x="81.5" y="42.9">A7</text>
<text x="81.5" y="45.5">A8</text>
<text x="49.5" y="50.5">A1B12</text>
<text x="49.5" y="53.1">B1A12</text>
<text x="80.5" y="50.5">A4B9</text>
<text x="80.5" y="53.1">B4A9</text>
<text x="50.4" y="58.2">SH1</text>
<text x="50.4" y="60.7">SH2</text>
<text x="50.4" y="63.2">SH3</text>
<text x="50.4" y="65.8">SH4</text>
<text x="31.9" y="139.4">01</text>
<text x="31.9" y="142">02</text>
<text x="31.9" y="144.5">03</text>
<text x="31.9" y="147.1">04</text>
<text x="31.9" y="158.5">01</text>
<text x="31.9" y="161">02</text>
<text x="31.9" y="163.6">03</text>
<text x="31.9" y="166.1">04</text>
<text x="105.6" y="196.6">01</text>
<text x="105.6" y="199.1">02</text>
<text x="105.6" y="201.7">03</text>
<text x="105.6" y="204.2">04</text>
<text x="386.7" y="208">1</text>
<text x="386.7" y="210.6">3</text>
<text x="386.7" y="213.1">4</text>
<text x="386.7" y="215.6">2</text>
<text x="93.4" y="253.7">1</text>
<text x="93.4" y="256.3">3</text>
<text x="113.7" y="253.7">2</text>
<text x="113.7" y="256.3">4</text>
<text x="93.4" y="258.8">5</text>
<text x="93.4" y="261.4">7</text>
<text x="93.4" y="263.9">9</text>
<text x="113.2" y="263.9">10</text>
<text x="113.7" y="258.8">6</text>
<text x="113.7" y="261.4">8</text>
</g>
<g font-size="1.4" fill="#006464">
<text x="55.6" y="38.8">SBU2</text>
<text x="55.6" y="41.4">DN2</text>
<text x="75.7" y="38.8">CC1</text>
<text x="75.7" y="41.4">DP1</text>
<text x="55.6" y="43.9">DP2</text>
<text x="55.6" y="46.5">CC2</text>
<text x="74.7" y="46.5">SBU1</text>
<text x="75.7" y="43.9">DN1</text>
<text x="55.6" y="51.5">GND1</text>
<text x="73.9" y="51.5">VBUS1</text>
<text x="55.6" y="54.1">GND2</text>
<text x="55.6" y="59.2">SHIELD1</text>
<text x="73.9" y="54.1">VBUS2</text>
<text x="55.6" y="61.7">SHIELD2</text>
<text x="55.6" y="64.2">SHIELD3</text>
<text x="55.6" y="66.8">SHIELD4</text>
<text x="27.3" y="140.4">01</text>
<text x="27.3" y="143">02</text>
<text x="27.3" y="145.5">03</text>
<text x="27.3" y="148.1">04</text>
<text x="27.3" y="159.5">01</text>
<text x="27.3" y="162">02</text>
<text x="27.3" y="164.6">03</text>
<text x="27.3" y="167.1">04</text>
<text x="100.9" y="197.6">01</text>
<text x="100.9" y="200.1">02</text>
<text x="100.9" y="202.7">03</text>
<text x="100.9" y="205.2">04</text>
<text x="97.5" y="254.7">1</text>
<text x="97.5" y="257.3">3</text>
<text x="109.5" y="254.7">2</text>
<text x="109.5" y="257.3">4</text>
<text x="97.5" y="259.8">5</text>
<text x="97.5" y="262.4">7</text>
<text x="109.5" y="259.8">6</text>
<text x="109.5" y="262.4">8</text>
<text x="97.5" y="264.9">9</text>
<text x="108.6" y="264.9">10</text>
</g>
</svg>
